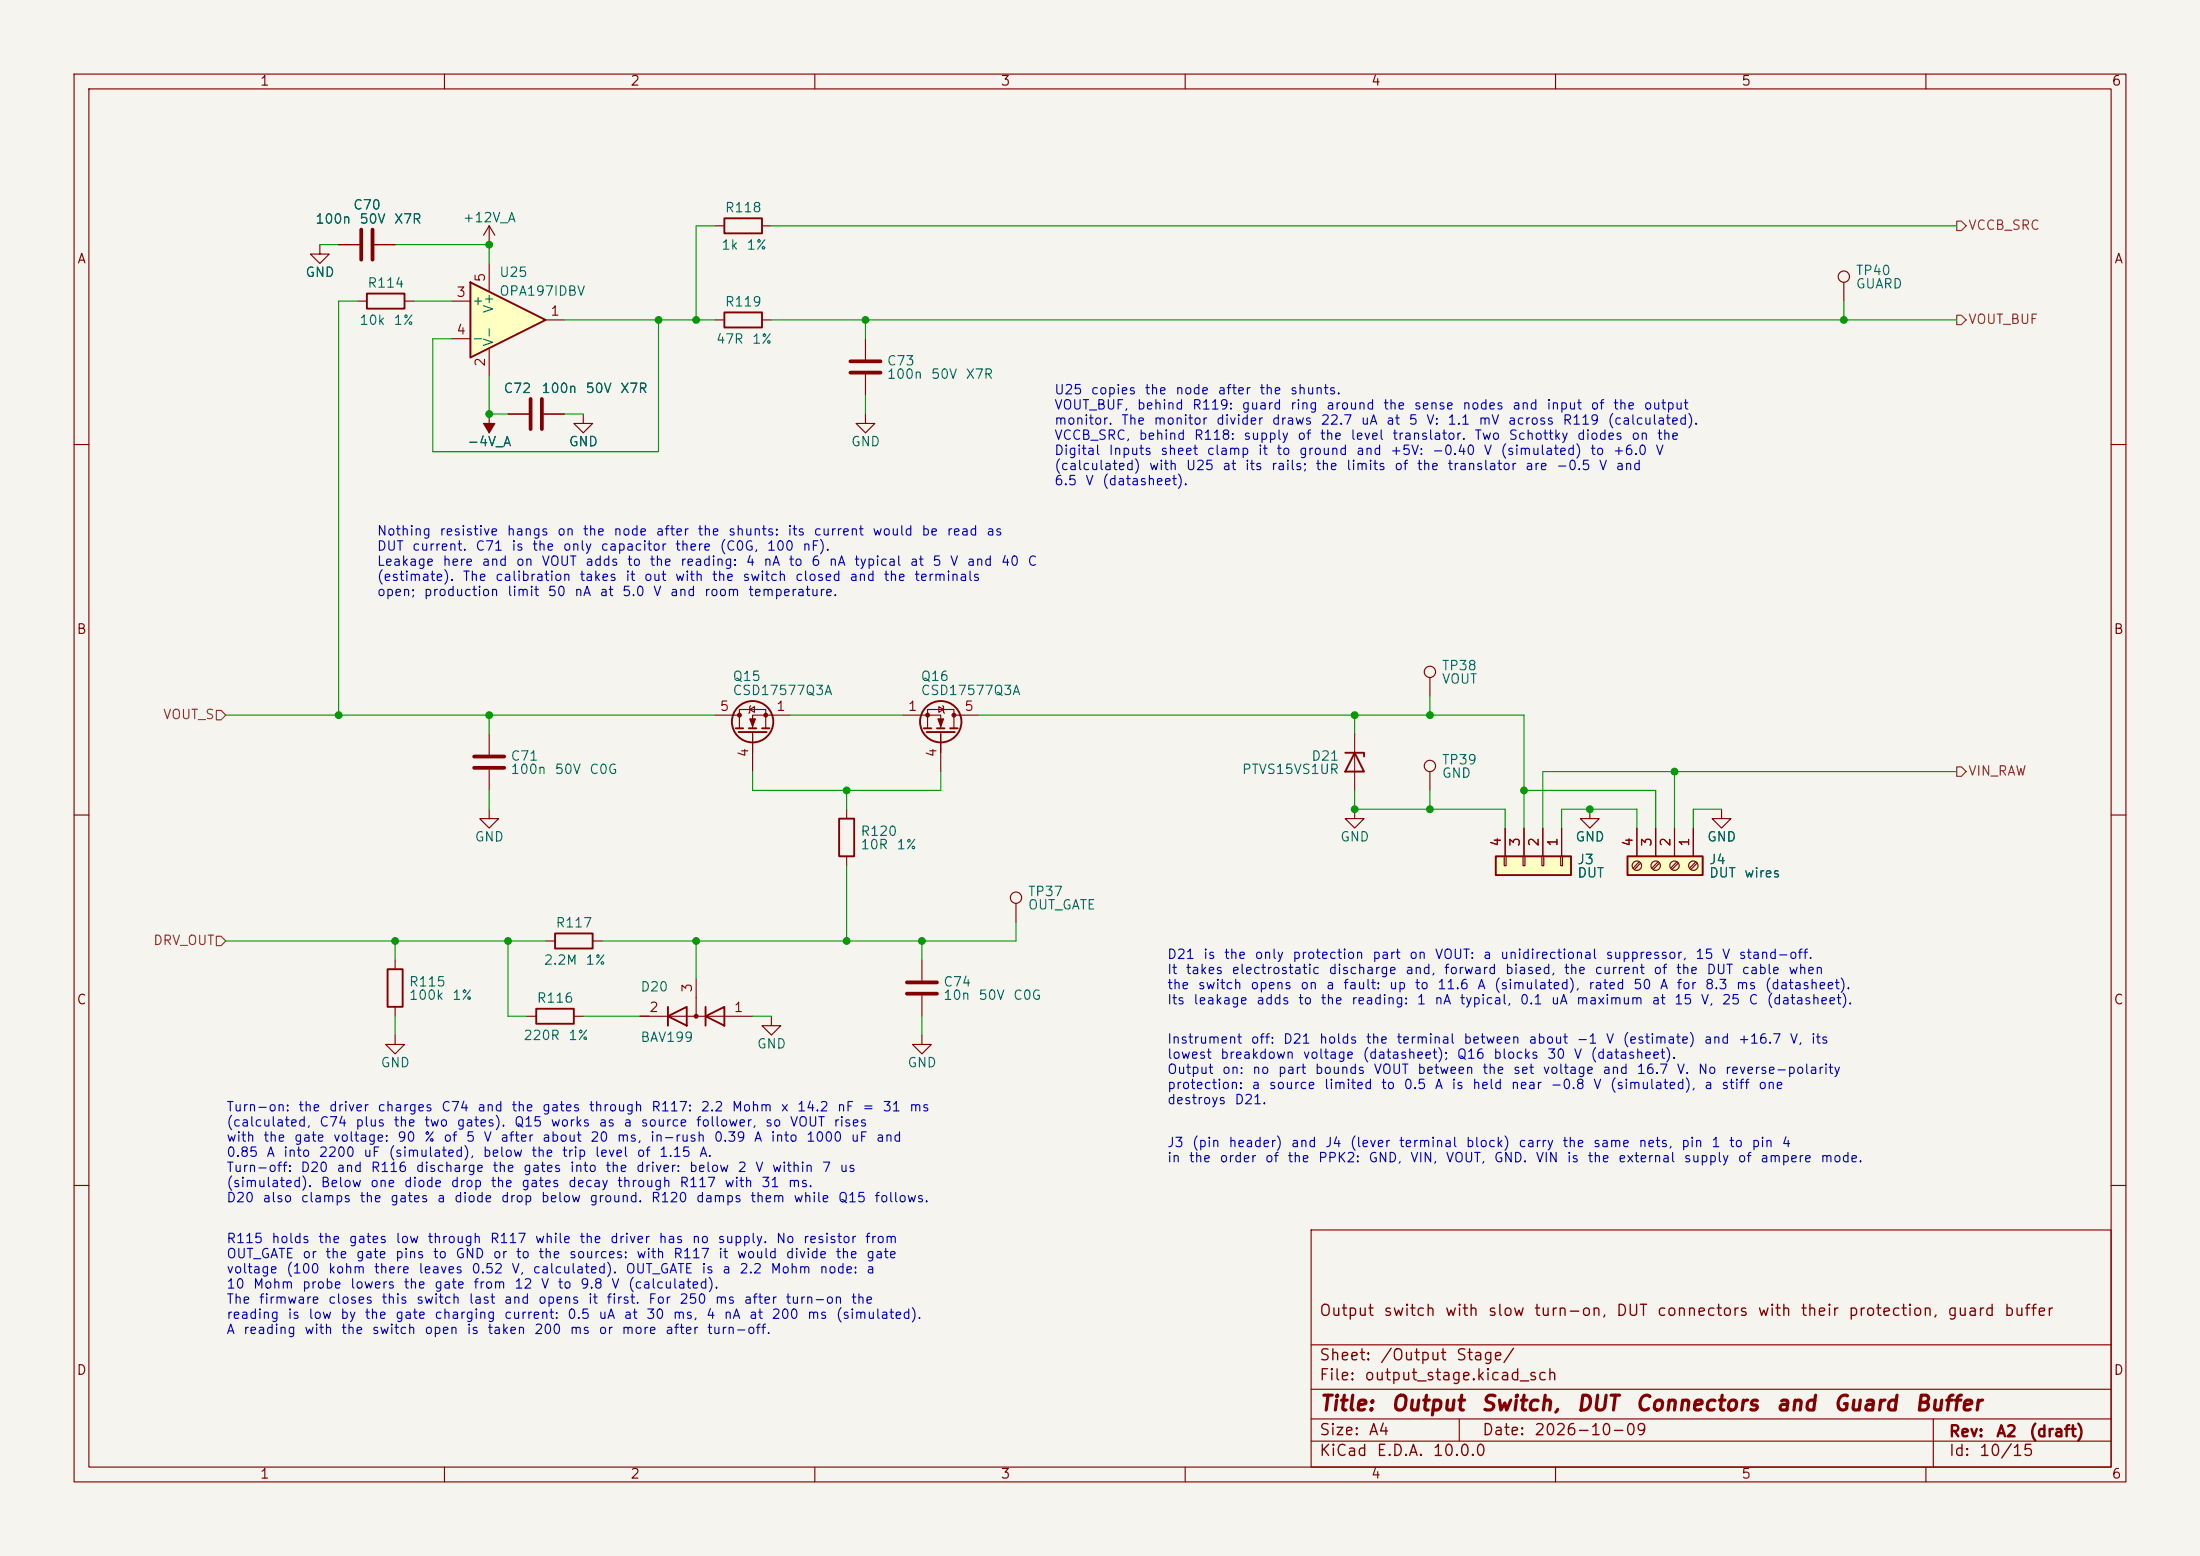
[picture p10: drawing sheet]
<svg xmlns="http://www.w3.org/2000/svg" width="297mm" height="210mm" viewBox="0 0 297 210" stroke-linecap="round" stroke-linejoin="round" font-family="sans-serif">
<path d="M0 0h297v210h-297z" fill="#f5f4ef" stroke="#f5f4ef" stroke-width=".14"/>
<g fill="none" stroke="#840000" stroke-width=".15">
<path d="M10 10h277v190h-277zM12 12h273v186h-273zM60 10v2M110 10v2M160 10v2M210 10v2M260 10v2M66 55.9v2.5M68.6 55.9h2.8M73.4 55.9h2.8M78.7 55.9v1.3h1.3l-1.3 1.2-1.2-1.2h1.2M10 60h2"/>
<path d="M285 60h2M66 99.1v2.8M10 110h2M66 109.2v1.3h1.3l-1.3 1.3-1.2-1.3h1.2M66 103.9v2.8M285 110h2M53.3 139.7v1.3h1.3l-1.3 1.2-1.2-1.2h1.2M104.1 137.2v1.2h1.3l-1.3 1.3-1.2-1.3h1.2M10 160h2M177 166h108v32h-108zM285 160h2M60 198v2"/>
<path d="M110 198v2M160 198v2M177 194.5h108M177 191.5h108M177 187.5h108M177 181.5h108M197 191.5v3M210 198v2M260 198v2M261 191.5v6.5"/>
</g>
<path d="M65.3 57.2h1.5l-.8 1.2z" fill="#840000" stroke="#840000" stroke-width=".15"/>
<path d="M71.6 53.8v4.1M73.2 53.8v4.1M64 102.1h4.1M64 103.6h4.1" fill="none" stroke="#840000" stroke-width=".51"/>
<path d="M63.5 38.1l10.2 5.1-10.2 5.1z" fill="#ffffc2"/>
<path d="M63.5 38.1l10.2 5.1-10.2 5.1z" fill="none" stroke="#840000" stroke-width=".25"/>
<path d="M66 35.6v3.8M61 40.6h2.5M61 45.7h2.5M66 47v3.8M73.7 43.2h2.5" fill="none" stroke="#840000" stroke-width=".15"/>
<path d="M201.9 115.6h10.2v2.5h-10.2z" fill="#ffffc2"/>
<path d="M201.9 115.6h10.2v2.5h-10.2z" fill="none" stroke="#840000" stroke-width=".25"/>
<path d="M182.9 109.2v1.3h1.2l-1.2 1.3-1.3-1.3h1.3M203.1 115.6h.2v1.2h-.2zM203.2 111.8v3.8M205.6 115.6h.3v1.2h-.3zM205.7 111.8v3.8M208.2 115.6h.2v1.2h-.2zM208.3 111.8v3.8M210.7 115.6h.2v1.2h-.2zM210.8 111.8v3.8M232.4 109.2v1.3h1.3l-1.3 1.3-1.3-1.3h1.3" fill="none" stroke="#840000" stroke-width=".15"/>
<path d="M219.7 115.6h10.2v2.5h-10.2z" fill="#ffffc2"/>
<g fill="none" stroke="#840000" stroke-width=".25">
<path d="M49.5 39.6h5.1v2.1h-5.1zM97.8 29.5h5.1v2h-5.1zM97.8 42.2h5.1v2h-5.1zM99.3 98.3h1M99.7 98.8h3.8M101.1 98.3h1M102.9 98.3h1M124.7 98.3h1M125.1 98.8h3.8M126.5 98.3h1M128.3 98.3h1M113.3 110.5h2v5.1h-2z"/>
<path d="M181.6 101.6h2.5v.5M182.9 101.6l1.2 2.5h-2.5zM219.7 115.6h10.2v2.5h-10.2zM52.3 130.8h2.1v5.1h-2.1zM72.4 136.1h5.1v2.1h-5.1zM74.9 126h5.1v2h-5.1zM90.2 137.2l2.5-1.3v2.5zM90.2 135.9v2.5M95.2 137.2l2.6-1.3v2.5zM95.2 135.9v2.5"/>
<circle cx="101.6" cy="97.4" r="2.79"/>
<circle cx="127" cy="97.4" r="2.79"/>
</g>
<g fill="none" stroke="#840000" stroke-width=".15">
<path d="M43.2 33v1.3h1.2l-1.2 1.3-1.3-1.3h1.3M45.7 33h2.8M50.5 33h2.8M66 30.5l-.7 1.3M66 30.5l.8 1.3M66 30.5v2.5M96.5 30.5h1.3M102.9 30.5h1.2M248.9 38.1v2.5M48.3 40.6h1.2M54.6 40.6h1.3M68.6 55.9h2.8"/>
<path d="M73.4 55.9h2.8M96.5 43.2h1.3M102.9 43.2h1.2M116.8 55.9v1.3h1.3l-1.3 1.2-1.2-1.2h1.2M116.8 45.7v2.8M116.8 50.5v2.8M96.5 96.5h3.3M99.8 98.3v-2.5h3.6v2.5M101.2 95.8l.7-.4v.7zM101.3 95.3l-.1 .1v.7l-.1 .2M101.6 98.8v5.3M106.7 96.5h-5.1v1.8"/>
<path d="M121.9 96.5h5.1v1.8M125.2 98.3v-2.5h3.6v2.5M126.7 95.4l.7 .4-.7 .3zM127 98.8v5.3M127.3 95.3l.1 .1v.7l.1 .2M128.8 96.5h3.3M182.9 99.1v7.6M193 91.4v2.6M114.3 109.2v1.3M114.3 115.6v1.2M193 104.1v2.6M203.2 111.8v3.8"/>
<path d="M205.7 111.8v3.8M208.3 111.8v3.8M210.8 111.8v3.8M214.6 109.2v1.3h1.3l-1.3 1.3-1.2-1.3h1.2M221 111.8v3.8M221.3 116.3l-.8 .9M221.5 116.5l-.9 .8M223.5 111.8v3.8M223.9 116.3l-.9 .9M224 116.5l-.8 .8M226.1 111.8v3.8M226.4 116.3l-.8 .9"/>
<path d="M226.6 116.5l-.9 .8M228.6 111.8v3.8M228.9 116.3l-.8 .9M229.1 116.5l-.8 .8M53.3 129.5v1.3M53.3 135.9v1.3M71.1 137.2h1.3M73.7 127h1.2M77.5 137.2h1.2M80 127h1.3M86.4 137.2h15.2M94 132.1v5.1"/>
<path d="M124.5 139.7v1.3h1.2l-1.2 1.2-1.3-1.2h1.3M124.5 129.5v2.8M124.5 134.4v2.8M137.2 121.9v2.6"/>
<circle cx="248.9" cy="37.3" r=".76"/>
<circle cx="193" cy="90.7" r=".76"/>
<circle cx="193" cy="103.4" r=".76"/>
<circle cx="221" cy="116.8" r=".63"/>
<circle cx="223.5" cy="116.8" r=".63"/>
<circle cx="226.1" cy="116.8" r=".63"/>
<circle cx="228.6" cy="116.8" r=".63"/>
<circle cx="137.2" cy="121.2" r=".76"/>
</g>
<g fill="#840000" stroke="#840000" stroke-width=".15">
<path d="M126.6 97h.8l-.4 1z"/>
<path d="M101.2 97h.8l-.4 1z"/>
<circle cx="128.8" cy="96.5" r=".25"/>
<circle cx="125.2" cy="96.5" r=".25"/>
<circle cx="94" cy="137.2" r=".25"/>
<circle cx="99.8" cy="96.5" r=".25"/>
<circle cx="103.4" cy="96.5" r=".25"/>
</g>
<path d="M48.8 31v4.1M50.3 31v4.1M114.8 48.8h4.1M114.8 50.3h4.1M122.4 132.6h4.1M122.4 134.1h4.1" fill="none" stroke="#840000" stroke-width=".51"/>
<path d="M264.2 29.8h.6l.6 .7-.6 .6h-.6zM264.2 42.5h.6l.6 .7-.6 .6h-.6zM29.2 95.9h.6l.7 .6-.7 .7h-.6zM264.2 103.5h.6l.6 .6-.6 .7h-.6zM29.2 126.4h.6l.7 .6-.7 .6h-.6z" fill="none" stroke="#725600" stroke-width=".15"/>
<g fill="none" stroke="#009600" stroke-width=".15">
<path d="M43.2 33h2.5M53.3 33h12.7v2.6M96.5 30.5h-2.5v12.7M104.1 30.5h160.1M48.3 40.6h-2.6v55.9M55.9 40.6h5.1M66 50.8v5.1h2.6M76.2 55.9h2.5M76.2 43.2h20.3M88.9 43.2v17.8h-30.5v-15.3h2.6M104.1 43.2h160.1M116.8 43.2v2.5"/>
<path d="M116.8 53.3v2.6M248.9 40.6v2.6M30.5 96.5h66M66 96.5v2.6M106.7 96.5h15.2M132.1 96.5h73.6v15.3M182.9 96.5v2.6M193 94v2.5M66 106.7v2.5M101.6 104.1v2.6h25.4v-2.6M114.3 106.7v2.5M114.3 116.8v10.2"/>
<path d="M182.9 106.7v2.5h20.3v2.6M193 106.7v2.5M205.7 106.7h17.8v5.1M210.8 111.8v-2.6h10.2v2.6M226.1 104.1v7.7M232.4 109.2h-3.8v2.6M264.2 104.1h-55.9v7.7M30.5 127h43.2M53.3 127v2.5M53.3 137.2v2.5M68.6 127v10.2h2.5M78.7 137.2h7.7"/>
<path d="M94 127v5.1M101.6 137.2h2.5M124.5 127v2.5M124.5 137.2v2.5M137.2 124.5v2.5h-55.9"/>
</g>
<g fill="#009600" stroke="#009600" stroke-width=".14">
<circle cx="114.3" cy="106.7" r=".46"/>
<circle cx="53.3" cy="127" r=".46"/>
<circle cx="68.6" cy="127" r=".46"/>
<circle cx="205.7" cy="106.7" r=".46"/>
<circle cx="94" cy="127" r=".46"/>
<circle cx="124.5" cy="127" r=".46"/>
<circle cx="114.3" cy="127" r=".46"/>
<circle cx="193" cy="109.2" r=".46"/>
<circle cx="193" cy="96.5" r=".46"/>
<circle cx="182.9" cy="96.5" r=".46"/>
<circle cx="66" cy="96.5" r=".46"/>
<circle cx="45.7" cy="96.5" r=".46"/>
<circle cx="66" cy="55.9" r=".46"/>
<circle cx="66" cy="33" r=".46"/>
<circle cx="88.9" cy="43.2" r=".46"/>
<circle cx="94" cy="43.2" r=".46"/>
<circle cx="214.6" cy="109.2" r=".46"/>
<circle cx="248.9" cy="43.2" r=".46"/>
<circle cx="226.1" cy="104.1" r=".46"/>
<circle cx="182.9" cy="109.2" r=".46"/>
<circle cx="116.8" cy="43.2" r=".46"/>
</g>
<g font-size="2" fill="#840000">
<text x="178" y="190.9">Title:</text>
<text x="187.7" y="190.9">Output</text>
<text x="199.8" y="190.9">Switch,</text>
<text x="212.7" y="190.9">DUT</text>
<text x="220.6" y="190.9">Connectors</text>
<text x="239.6" y="190.9">and</text>
<text x="247.4" y="190.9">Guard</text>
<text x="258.4" y="190.9">Buffer</text>
</g>
<g font-size="1.5" fill="#840000">
<text x="178" y="178">Output</text>
<text x="186.7" y="178">switch</text>
<text x="195" y="178">with</text>
<text x="200.8" y="178">slow</text>
<text x="207" y="178">turn-on,</text>
<text x="218.1" y="178">DUT</text>
<text x="223.6" y="178">connectors</text>
<text x="237.2" y="178">with</text>
<text x="243" y="178">their</text>
<text x="249.4" y="178">protection,</text>
<text x="262.8" y="178">guard</text>
<text x="270.4" y="178">buffer</text>
<text x="178" y="184">Sheet:</text>
<text x="186.2" y="184">/Output</text>
<text x="196.5" y="184">Stage/</text>
<text x="178" y="186.7">File:</text>
<text x="184.1" y="186.7">output_stage.kicad_sch</text>
<text x="178" y="196.9">KiCad</text>
<text x="178" y="194.1">Size:</text>
<text x="184.7" y="194.1">A4</text>
<text x="185.7" y="196.9">E.D.A.</text>
<text x="193.3" y="196.9">10.0.0</text>
<text x="200" y="194.1">Date:</text>
<text x="207" y="194.1">2026-10-09</text>
<text x="263" y="194.3">Rev:</text>
<text x="263" y="196.9">Id:</text>
<text x="267.1" y="196.9">10/15</text>
<text x="269.4" y="194.3">A2</text>
<text x="273.8" y="194.3">(draft)</text>
</g>
<g font-size="1.3" fill="#840000">
<text x="35" y="11.9">1</text>
<text x="85" y="11.9">2</text>
<text x="135" y="11.9">3</text>
<text x="185" y="11.9">4</text>
<text x="235" y="11.9">5</text>
<text x="285" y="11.9">6</text>
<text x="10.3" y="35.9">A</text>
<text x="285.3" y="35.9">A</text>
<text x="10.3" y="85.9">B</text>
<text x="285.3" y="85.9">B</text>
<text x="10.3" y="135.9">C</text>
<text x="285.3" y="135.9">C</text>
<text x="10.3" y="185.9">D</text>
<text x="285.3" y="185.9">D</text>
<text x="35" y="199.9">1</text>
<text x="85" y="199.9">2</text>
<text x="135" y="199.9">3</text>
<text x="185" y="199.9">4</text>
<text x="235" y="199.9">5</text>
<text x="285" y="199.9">6</text>
</g>
<g font-size="1.3" fill="#006464">
<text x="47.6" y="28.6">C70</text>
<text x="97.8" y="29">R118</text>
<text x="42.5" y="30.5">100n</text>
<text x="48.4" y="30.5">50V</text>
<text x="53.1" y="30.5">X7R</text>
<text x="62.4" y="30.3">+12V_A</text>
<text x="97.3" y="34">1k</text>
<text x="100.7" y="34">1%</text>
<text x="41.1" y="37.7">GND</text>
<text x="49.5" y="39.1">R114</text>
<text x="63.6" y="41.5">+</text>
<text x="67.3" y="37.7">U25</text>
<text x="67.3" y="40.2">OPA197IDBV</text>
<text x="97.8" y="41.7">R119</text>
<text x="250.5" y="39.3">GUARD</text>
<text x="250.5" y="37.5">TP40</text>
<text x="48.4" y="44.2">10k</text>
<text x="53" y="44.2">1%</text>
<text x="63.6" y="46.6">-</text>
<text x="66.9" y="46.9" transform="rotate(-90 66.9 46.9)">V-</text>
<text x="66.9" y="42.4" transform="rotate(-90 66.9 42.4)">V+</text>
<text x="96.6" y="46.7">47R</text>
<text x="101.4" y="46.7">1%</text>
<text x="67.9" y="53.4">C72</text>
<text x="73" y="53.4">100n</text>
<text x="78.9" y="53.4">50V</text>
<text x="83.6" y="53.4">X7R</text>
<text x="119.6" y="51.4">100n</text>
<text x="119.6" y="49.6">C73</text>
<text x="125.6" y="51.4">50V</text>
<text x="130.3" y="51.4">X7R</text>
<text x="63" y="60.6">-4V_A</text>
<text x="76.7" y="60.6">GND</text>
<text x="114.8" y="60.6">GND</text>
<text x="98.8" y="92.2">Q15</text>
<text x="98.8" y="94.1">CSD17577Q3A</text>
<text x="124.2" y="92.2">Q16</text>
<text x="124.2" y="94.1">CSD17577Q3A</text>
<text x="194.6" y="90.8">TP38</text>
<text x="194.6" y="92.6">VOUT</text>
<text x="68.8" y="103">C71</text>
<text x="68.8" y="104.8">100n</text>
<text x="74.8" y="104.8">50V</text>
<text x="79.5" y="104.8">C0G</text>
<text x="167.6" y="104.8">PTVS15VS1UR</text>
<text x="176.9" y="103">D21</text>
<text x="194.6" y="105.3">GND</text>
<text x="194.6" y="103.5">TP39</text>
<text x="64" y="113.9">GND</text>
<text x="116.1" y="113.1">R120</text>
<text x="180.8" y="113.9">GND</text>
<text x="212.6" y="113.9">GND</text>
<text x="230.4" y="113.9">GND</text>
<text x="116.1" y="114.9">10R</text>
<text x="120.9" y="114.9">1%</text>
<text x="212.9" y="117">J3</text>
<text x="212.9" y="118.8">DUT</text>
<text x="230.6" y="117">J4</text>
<text x="230.6" y="118.8">DUT</text>
<text x="235.4" y="118.8">wires</text>
<text x="74.9" y="125.5">R117</text>
<text x="138.7" y="121.3">TP37</text>
<text x="138.7" y="123.1">OUT_GATE</text>
<text x="73.3" y="130.5">2.2M</text>
<text x="79" y="130.5">1%</text>
<text x="55.1" y="133.5">R115</text>
<text x="55.1" y="135.3">100k</text>
<text x="61" y="135.3">1%</text>
<text x="72.4" y="135.7">R116</text>
<text x="86.4" y="134.1">D20</text>
<text x="127.3" y="135.3">10n</text>
<text x="127.3" y="133.5">C74</text>
<text x="132" y="135.3">50V</text>
<text x="136.7" y="135.3">C0G</text>
<text x="70.6" y="140.7">220R</text>
<text x="76.6" y="140.7">1%</text>
<text x="86.4" y="140.9">BAV199</text>
<text x="102.1" y="141.8">GND</text>
<text x="51.3" y="144.4">GND</text>
<text x="122.4" y="144.4">GND</text>
</g>
<g font-size="1.3" fill="#725600">
<text x="265.6" y="31.3">VCCB_SRC</text>
<text x="265.6" y="44">VOUT_BUF</text>
<text x="21.9" y="97.4">VOUT_S</text>
<text x="265.6" y="105">VIN_RAW</text>
<text x="20.6" y="127.9">DRV_OUT</text>
</g>
<g font-size="1.3" fill="#a90000">
<text x="61.5" y="40.4">3</text>
<text x="65.8" y="38.2" transform="rotate(-90 65.8 38.2)">5</text>
<text x="61.5" y="45.5">4</text>
<text x="74.2" y="42.9">1</text>
<text x="65.8" y="49.6" transform="rotate(-90 65.8 49.6)">2</text>
<text x="97.1" y="96.3">5</text>
<text x="104.7" y="96.3">1</text>
<text x="122.5" y="96.3">1</text>
<text x="130.1" y="96.3">5</text>
<text x="101.3" y="102.3" transform="rotate(-90 101.3 102.3)">4</text>
<text x="126.7" y="102.3" transform="rotate(-90 126.7 102.3)">4</text>
<text x="202.9" y="114.4" transform="rotate(-90 202.9 114.4)">4</text>
<text x="205.5" y="114.4" transform="rotate(-90 205.5 114.4)">3</text>
<text x="208" y="114.4" transform="rotate(-90 208 114.4)">2</text>
<text x="210.6" y="114.4" transform="rotate(-90 210.6 114.4)">1</text>
<text x="220.7" y="114.4" transform="rotate(-90 220.7 114.4)">4</text>
<text x="223.3" y="114.4" transform="rotate(-90 223.3 114.4)">3</text>
<text x="225.8" y="114.4" transform="rotate(-90 225.8 114.4)">2</text>
<text x="228.3" y="114.4" transform="rotate(-90 228.3 114.4)">1</text>
<text x="87.6" y="136.9">2</text>
<text x="93.7" y="134.1" transform="rotate(-90 93.7 134.1)">3</text>
<text x="99" y="136.9">1</text>
</g>
<g font-size="1.3" fill="#0000c2">
<text x="142.2" y="53.5">U25</text>
<text x="147.2" y="53.5">copies</text>
<text x="154.4" y="53.5">the</text>
<text x="158.6" y="53.5">node</text>
<text x="164.3" y="53.5">after</text>
<text x="169.9" y="53.5">the</text>
<text x="174.1" y="53.5">shunts.</text>
<text x="142.2" y="55.6">VOUT_BUF,</text>
<text x="142.2" y="57.6">monitor.</text>
<text x="142.2" y="59.7">VCCB_SRC,</text>
<text x="151.3" y="57.6">The</text>
<text x="153.4" y="55.6">behind</text>
<text x="153.6" y="59.7">behind</text>
<text x="155.6" y="57.6">monitor</text>
<text x="160.8" y="55.6">R119:</text>
<text x="161.1" y="59.7">R118:</text>
<text x="164.1" y="57.6">divider</text>
<text x="167.5" y="55.6">guard</text>
<text x="167.8" y="59.7">supply</text>
<text x="171.6" y="57.6">draws</text>
<text x="174.1" y="55.6">ring</text>
<text x="175" y="59.7">of</text>
<text x="178.1" y="59.7">the</text>
<text x="178.2" y="57.6">22.7</text>
<text x="178.9" y="55.6">around</text>
<text x="182.2" y="59.7">level</text>
<text x="183.6" y="57.6">uA</text>
<text x="186.6" y="55.6">the</text>
<text x="187" y="57.6">at</text>
<text x="187.9" y="59.7">translator.</text>
<text x="190.1" y="57.6">5</text>
<text x="190.8" y="55.6">sense</text>
<text x="192.4" y="57.6">V:</text>
<text x="195.3" y="57.6">1.1</text>
<text x="197.3" y="55.6">nodes</text>
<text x="199" y="59.7">Two</text>
<text x="199.5" y="57.6">mV</text>
<text x="203.5" y="57.6">across</text>
<text x="203.6" y="59.7">Schottky</text>
<text x="204.1" y="55.6">and</text>
<text x="208.7" y="55.6">input</text>
<text x="210.9" y="57.6">R119</text>
<text x="212.8" y="59.7">diodes</text>
<text x="214.6" y="55.6">of</text>
<text x="216.9" y="57.6">(calculated).</text>
<text x="217.7" y="55.6">the</text>
<text x="220.1" y="59.7">on</text>
<text x="221.8" y="55.6">output</text>
<text x="223.6" y="59.7">the</text>
<text x="142.2" y="61.7">Digital</text>
<text x="142.2" y="63.8">(calculated)</text>
<text x="142.2" y="65.8">6.5</text>
<text x="146.4" y="65.8">V</text>
<text x="148.7" y="65.8">(datasheet).</text>
<text x="149.6" y="61.7">Inputs</text>
<text x="155" y="63.8">with</text>
<text x="156.6" y="61.7">sheet</text>
<text x="160" y="63.8">U25</text>
<text x="162.8" y="61.7">clamp</text>
<text x="164.9" y="63.8">at</text>
<text x="168" y="63.8">its</text>
<text x="169.7" y="61.7">it</text>
<text x="171.5" y="63.8">rails;</text>
<text x="172.2" y="61.7">to</text>
<text x="175.3" y="61.7">ground</text>
<text x="177.5" y="63.8">the</text>
<text x="181.6" y="63.8">limits</text>
<text x="183" y="61.7">and</text>
<text x="187.6" y="61.7">+5V:</text>
<text x="188.1" y="63.8">of</text>
<text x="191.2" y="63.8">the</text>
<text x="193.2" y="61.7">-0.40</text>
<text x="195.3" y="63.8">translator</text>
<text x="200.2" y="61.7">V</text>
<text x="202.5" y="61.7">(simulated)</text>
<text x="205.8" y="63.8">are</text>
<text x="210" y="63.8">-0.5</text>
<text x="214.6" y="61.7">to</text>
<text x="215.8" y="63.8">V</text>
<text x="217.6" y="61.7">+6.0</text>
<text x="218" y="63.8">and</text>
<text x="223.4" y="61.7">V</text>
<text x="50.8" y="72.6">Nothing</text>
<text x="50.8" y="74.6">DUT</text>
<text x="50.8" y="76.7">Leakage</text>
<text x="55.5" y="74.6">current.</text>
<text x="59.2" y="72.6">resistive</text>
<text x="59.7" y="76.7">here</text>
<text x="64.1" y="74.6">C71</text>
<text x="64.9" y="76.7">and</text>
<text x="68.3" y="72.6">hangs</text>
<text x="68.9" y="74.6">is</text>
<text x="69.6" y="76.7">on</text>
<text x="71.8" y="74.6">the</text>
<text x="73" y="76.7">VOUT</text>
<text x="75.1" y="72.6">on</text>
<text x="75.9" y="74.6">only</text>
<text x="78.6" y="72.6">the</text>
<text x="78.9" y="76.7">adds</text>
<text x="81" y="74.6">capacitor</text>
<text x="82.7" y="72.6">node</text>
<text x="84.6" y="76.7">to</text>
<text x="87.6" y="76.7">the</text>
<text x="88.4" y="72.6">after</text>
<text x="91" y="74.6">there</text>
<text x="91.7" y="76.7">reading:</text>
<text x="94.1" y="72.6">the</text>
<text x="97.1" y="74.6">(C0G,</text>
<text x="98.2" y="72.6">shunts:</text>
<text x="100.6" y="76.7">4</text>
<text x="103" y="76.7">nA</text>
<text x="103.4" y="74.6">100</text>
<text x="106.2" y="72.6">its</text>
<text x="106.4" y="76.7">to</text>
<text x="108.2" y="74.6">nF).</text>
<text x="109.4" y="76.7">6</text>
<text x="109.7" y="72.6">current</text>
<text x="111.8" y="76.7">nA</text>
<text x="115.2" y="76.7">typical</text>
<text x="117.7" y="72.6">would</text>
<text x="122.7" y="76.7">at</text>
<text x="124.3" y="72.6">be</text>
<text x="125.8" y="76.7">5</text>
<text x="127.7" y="72.6">read</text>
<text x="128.2" y="76.7">V</text>
<text x="130.4" y="76.7">and</text>
<text x="133" y="72.6">as</text>
<text x="135" y="76.7">40</text>
<text x="138.6" y="76.7">C</text>
<text x="50.8" y="78.7">(estimate).</text>
<text x="50.8" y="80.8">open;</text>
<text x="57.1" y="80.8">production</text>
<text x="62.4" y="78.7">The</text>
<text x="66.7" y="78.7">calibration</text>
<text x="68.4" y="80.8">limit</text>
<text x="73.8" y="80.8">50</text>
<text x="77.4" y="80.8">nA</text>
<text x="78.1" y="78.7">takes</text>
<text x="80.8" y="80.8">at</text>
<text x="83.9" y="80.8">5.0</text>
<text x="84.3" y="78.7">it</text>
<text x="86.8" y="78.7">out</text>
<text x="88.1" y="80.8">V</text>
<text x="90.3" y="80.8">and</text>
<text x="91" y="78.7">with</text>
<text x="95" y="80.8">room</text>
<text x="96" y="78.7">the</text>
<text x="100.1" y="78.7">switch</text>
<text x="100.9" y="80.8">temperature.</text>
<text x="107.2" y="78.7">closed</text>
<text x="114.6" y="78.7">and</text>
<text x="119.2" y="78.7">the</text>
<text x="123.3" y="78.7">terminals</text>
<text x="157.5" y="129.7">D21</text>
<text x="157.5" y="131.8">It</text>
<text x="160" y="131.8">takes</text>
<text x="162.3" y="129.7">is</text>
<text x="165.1" y="129.7">the</text>
<text x="166.2" y="131.8">electrostatic</text>
<text x="169.3" y="129.7">only</text>
<text x="174.4" y="129.7">protection</text>
<text x="179.3" y="131.8">discharge</text>
<text x="185.2" y="129.7">part</text>
<text x="189.6" y="131.8">and,</text>
<text x="190.1" y="129.7">on</text>
<text x="193.6" y="129.7">VOUT:</text>
<text x="194.8" y="131.8">forward</text>
<text x="200.1" y="129.7">a</text>
<text x="202.4" y="129.7">unidirectional</text>
<text x="203.1" y="131.8">biased,</text>
<text x="211" y="131.8">the</text>
<text x="215.2" y="131.8">current</text>
<text x="216.7" y="129.7">suppressor,</text>
<text x="223.1" y="131.8">of</text>
<text x="226.2" y="131.8">the</text>
<text x="228.8" y="129.7">15</text>
<text x="230.3" y="131.8">DUT</text>
<text x="232.4" y="129.7">V</text>
<text x="234.6" y="129.7">stand-off.</text>
<text x="235" y="131.8">cable</text>
<text x="241.3" y="131.8">when</text>
<text x="157.5" y="133.8">the</text>
<text x="157.5" y="135.9">Its</text>
<text x="161" y="135.9">leakage</text>
<text x="161.6" y="133.8">switch</text>
<text x="168.7" y="133.8">opens</text>
<text x="169.5" y="135.9">adds</text>
<text x="175.1" y="135.9">to</text>
<text x="175.4" y="133.8">on</text>
<text x="178.2" y="135.9">the</text>
<text x="178.9" y="133.8">a</text>
<text x="181.2" y="133.8">fault:</text>
<text x="182.3" y="135.9">reading:</text>
<text x="187.4" y="133.8">up</text>
<text x="190.9" y="133.8">to</text>
<text x="191.2" y="135.9">1</text>
<text x="193.6" y="135.9">nA</text>
<text x="193.9" y="133.8">11.6</text>
<text x="197" y="135.9">typical,</text>
<text x="199.3" y="133.8">A</text>
<text x="201.6" y="133.8">(simulated),</text>
<text x="205.1" y="135.9">0.1</text>
<text x="209.3" y="135.9">uA</text>
<text x="212.7" y="135.9">maximum</text>
<text x="214.3" y="133.8">rated</text>
<text x="220.4" y="133.8">50</text>
<text x="222.9" y="135.9">at</text>
<text x="224" y="133.8">A</text>
<text x="225.9" y="135.9">15</text>
<text x="226.2" y="133.8">for</text>
<text x="229.5" y="135.9">V,</text>
<text x="230.1" y="133.8">8.3</text>
<text x="232.4" y="135.9">25</text>
<text x="234.3" y="133.8">ms</text>
<text x="236" y="135.9">C</text>
<text x="238.2" y="133.8">(datasheet).</text>
<text x="238.4" y="135.9">(datasheet).</text>
<text x="157.5" y="141.2">Instrument</text>
<text x="157.5" y="143.2">lowest</text>
<text x="164.6" y="143.2">breakdown</text>
<text x="168.8" y="141.2">off:</text>
<text x="173.1" y="141.2">D21</text>
<text x="175.8" y="143.2">voltage</text>
<text x="178" y="141.2">holds</text>
<text x="183.9" y="143.2">(datasheet);</text>
<text x="184.3" y="141.2">the</text>
<text x="188.4" y="141.2">terminal</text>
<text x="196.6" y="143.2">Q16</text>
<text x="197.5" y="141.2">between</text>
<text x="201.5" y="143.2">blocks</text>
<text x="206.3" y="141.2">about</text>
<text x="208.8" y="143.2">30</text>
<text x="212.4" y="143.2">V</text>
<text x="212.7" y="141.2">-1</text>
<text x="214.6" y="143.2">(datasheet).</text>
<text x="216.7" y="141.2">V</text>
<text x="219" y="141.2">(estimate)</text>
<text x="229.9" y="141.2">and</text>
<text x="234.5" y="141.2">+16.7</text>
<text x="241.5" y="141.2">V,</text>
<text x="244.4" y="141.2">its</text>
<text x="157.5" y="145.3">Output</text>
<text x="157.5" y="147.3">protection:</text>
<text x="157.5" y="149.4">destroys</text>
<text x="164.9" y="145.3">on:</text>
<text x="166.6" y="149.4">D21.</text>
<text x="168.9" y="147.3">a</text>
<text x="169" y="145.3">no</text>
<text x="171.2" y="147.3">source</text>
<text x="172.4" y="145.3">part</text>
<text x="177.4" y="145.3">bounds</text>
<text x="178.7" y="147.3">limited</text>
<text x="185.3" y="145.3">VOUT</text>
<text x="186.4" y="147.3">to</text>
<text x="189.4" y="147.3">0.5</text>
<text x="191.2" y="145.3">between</text>
<text x="193.6" y="147.3">A</text>
<text x="195.9" y="147.3">is</text>
<text x="198.7" y="147.3">held</text>
<text x="200" y="145.3">the</text>
<text x="203.9" y="147.3">near</text>
<text x="204.2" y="145.3">set</text>
<text x="208.2" y="145.3">voltage</text>
<text x="209.2" y="147.3">-0.8</text>
<text x="215" y="147.3">V</text>
<text x="216.2" y="145.3">and</text>
<text x="217.2" y="147.3">(simulated),</text>
<text x="220.9" y="145.3">16.7</text>
<text x="226.3" y="145.3">V.</text>
<text x="229.1" y="145.3">No</text>
<text x="230" y="147.3">a</text>
<text x="232.3" y="147.3">stiff</text>
<text x="232.8" y="145.3">reverse-polarity</text>
<text x="237.3" y="147.3">one</text>
<text x="30.5" y="150.3">Turn-on:</text>
<text x="30.5" y="152.4">(calculated,</text>
<text x="30.5" y="154.4">with</text>
<text x="35.5" y="154.4">the</text>
<text x="39.6" y="154.4">gate</text>
<text x="40.2" y="150.3">the</text>
<text x="43" y="152.4">C74</text>
<text x="44.3" y="150.3">driver</text>
<text x="44.9" y="154.4">voltage:</text>
<text x="47.9" y="152.4">plus</text>
<text x="50.9" y="150.3">charges</text>
<text x="53" y="152.4">the</text>
<text x="53.5" y="154.4">90</text>
<text x="57.1" y="154.4">%</text>
<text x="57.2" y="152.4">two</text>
<text x="59.5" y="150.3">C74</text>
<text x="59.8" y="154.4">of</text>
<text x="61.6" y="152.4">gates).</text>
<text x="62.8" y="154.4">5</text>
<text x="64.3" y="150.3">and</text>
<text x="65.2" y="154.4">V</text>
<text x="67.4" y="154.4">after</text>
<text x="69" y="150.3">the</text>
<text x="69.3" y="152.4">Q15</text>
<text x="73.1" y="150.3">gates</text>
<text x="73.1" y="154.4">about</text>
<text x="74.2" y="152.4">works</text>
<text x="79.4" y="150.3">through</text>
<text x="79.6" y="154.4">20</text>
<text x="80.7" y="152.4">as</text>
<text x="83.2" y="154.4">ms,</text>
<text x="84.1" y="152.4">a</text>
<text x="86.4" y="152.4">source</text>
<text x="87.7" y="154.4">in-rush</text>
<text x="87.8" y="150.3">R117:</text>
<text x="93.9" y="152.4">follower,</text>
<text x="94.5" y="150.3">2.2</text>
<text x="96.3" y="154.4">0.39</text>
<text x="98.7" y="150.3">Mohm</text>
<text x="101.7" y="154.4">A</text>
<text x="103.2" y="152.4">so</text>
<text x="103.9" y="154.4">into</text>
<text x="105.3" y="150.3">x</text>
<text x="106.5" y="152.4">VOUT</text>
<text x="107.5" y="150.3">14.2</text>
<text x="108.7" y="154.4">1000</text>
<text x="112.4" y="152.4">rises</text>
<text x="112.9" y="150.3">nF</text>
<text x="114.8" y="154.4">uF</text>
<text x="116.3" y="150.3">=</text>
<text x="118.2" y="154.4">and</text>
<text x="119.1" y="150.3">31</text>
<text x="122.7" y="150.3">ms</text>
<text x="157.5" y="155.1">J3</text>
<text x="160.8" y="155.1">(pin</text>
<text x="165.7" y="155.1">header)</text>
<text x="174.2" y="155.1">and</text>
<text x="178.8" y="155.1">J4</text>
<text x="182.1" y="155.1">(lever</text>
<text x="188.8" y="155.1">terminal</text>
<text x="197.8" y="155.1">block)</text>
<text x="204.9" y="155.1">carry</text>
<text x="210.8" y="155.1">the</text>
<text x="215" y="155.1">same</text>
<text x="221.1" y="155.1">nets,</text>
<text x="226.9" y="155.1">pin</text>
<text x="230.9" y="155.1">1</text>
<text x="233.3" y="155.1">to</text>
<text x="236.4" y="155.1">pin</text>
<text x="240.4" y="155.1">4</text>
<text x="30.5" y="156.5">0.85</text>
<text x="30.5" y="158.5">Turn-off:</text>
<text x="30.5" y="160.5">(simulated).</text>
<text x="35.9" y="156.5">A</text>
<text x="38.1" y="156.5">into</text>
<text x="40.5" y="158.5">D20</text>
<text x="42.9" y="156.5">2200</text>
<text x="43.2" y="160.5">Below</text>
<text x="45.3" y="158.5">and</text>
<text x="49" y="156.5">uF</text>
<text x="49.9" y="160.5">one</text>
<text x="50" y="158.5">R116</text>
<text x="52.4" y="156.5">(simulated),</text>
<text x="54.4" y="160.5">diode</text>
<text x="56" y="158.5">discharge</text>
<text x="60.7" y="160.5">drop</text>
<text x="65.1" y="156.5">below</text>
<text x="66.1" y="160.5">the</text>
<text x="66.4" y="158.5">the</text>
<text x="70.3" y="160.5">gates</text>
<text x="70.5" y="158.5">gates</text>
<text x="71.6" y="156.5">the</text>
<text x="75.8" y="156.5">trip</text>
<text x="76.6" y="160.5">decay</text>
<text x="76.8" y="158.5">into</text>
<text x="80.2" y="156.5">level</text>
<text x="81.6" y="158.5">the</text>
<text x="83.2" y="160.5">through</text>
<text x="85.8" y="158.5">driver:</text>
<text x="85.9" y="156.5">of</text>
<text x="88.9" y="156.5">1.15</text>
<text x="91.6" y="160.5">R117</text>
<text x="92.9" y="158.5">below</text>
<text x="94.3" y="156.5">A.</text>
<text x="97.7" y="160.5">with</text>
<text x="99.5" y="158.5">2</text>
<text x="101.9" y="158.5">V</text>
<text x="102.7" y="160.5">31</text>
<text x="104.1" y="158.5">within</text>
<text x="106.3" y="160.5">ms.</text>
<text x="110.9" y="158.5">7</text>
<text x="113.2" y="158.5">us</text>
<text x="157.5" y="157.2">in</text>
<text x="160.4" y="157.2">the</text>
<text x="164.5" y="157.2">order</text>
<text x="170.7" y="157.2">of</text>
<text x="173.7" y="157.2">the</text>
<text x="177.8" y="157.2">PPK2:</text>
<text x="184.6" y="157.2">GND,</text>
<text x="190.3" y="157.2">VIN,</text>
<text x="195.1" y="157.2">VOUT,</text>
<text x="201.6" y="157.2">GND.</text>
<text x="207.2" y="157.2">VIN</text>
<text x="211.4" y="157.2">is</text>
<text x="214.2" y="157.2">the</text>
<text x="218.4" y="157.2">external</text>
<text x="227.2" y="157.2">supply</text>
<text x="234.5" y="157.2">of</text>
<text x="237.5" y="157.2">ampere</text>
<text x="245.7" y="157.2">mode.</text>
<text x="30.5" y="162.6">D20</text>
<text x="35.3" y="162.6">also</text>
<text x="40.5" y="162.6">clamps</text>
<text x="48.4" y="162.6">the</text>
<text x="52.6" y="162.6">gates</text>
<text x="58.9" y="162.6">a</text>
<text x="61.2" y="162.6">diode</text>
<text x="67.5" y="162.6">drop</text>
<text x="72.9" y="162.6">below</text>
<text x="79.5" y="162.6">ground.</text>
<text x="87.8" y="162.6">R120</text>
<text x="93.9" y="162.6">damps</text>
<text x="101.2" y="162.6">them</text>
<text x="107" y="162.6">while</text>
<text x="113" y="162.6">Q15</text>
<text x="118" y="162.6">follows.</text>
<text x="30.5" y="168.1">R115</text>
<text x="30.5" y="170.1">OUT_GATE</text>
<text x="30.5" y="172.2">voltage</text>
<text x="36.5" y="168.1">holds</text>
<text x="38.5" y="172.2">(100</text>
<text x="40.7" y="170.1">or</text>
<text x="42.9" y="168.1">the</text>
<text x="43.8" y="170.1">the</text>
<text x="44.2" y="172.2">kohm</text>
<text x="47" y="168.1">gates</text>
<text x="48" y="170.1">gate</text>
<text x="50.4" y="172.2">there</text>
<text x="53.2" y="170.1">pins</text>
<text x="53.3" y="168.1">low</text>
<text x="56.4" y="172.2">leaves</text>
<text x="57.6" y="168.1">through</text>
<text x="58.3" y="170.1">to</text>
<text x="61.4" y="170.1">GND</text>
<text x="63.5" y="172.2">0.52</text>
<text x="66" y="168.1">R117</text>
<text x="66.4" y="170.1">or</text>
<text x="69" y="172.2">V,</text>
<text x="69.5" y="170.1">to</text>
<text x="71.8" y="172.2">calculated).</text>
<text x="72.1" y="168.1">while</text>
<text x="72.6" y="170.1">the</text>
<text x="76.7" y="170.1">sources:</text>
<text x="78.1" y="168.1">the</text>
<text x="82.3" y="168.1">driver</text>
<text x="84.4" y="172.2">OUT_GATE</text>
<text x="85.8" y="170.1">with</text>
<text x="88.8" y="168.1">has</text>
<text x="90.8" y="170.1">R117</text>
<text x="93.3" y="168.1">no</text>
<text x="94.6" y="172.2">is</text>
<text x="96.8" y="168.1">supply.</text>
<text x="96.9" y="170.1">it</text>
<text x="97.4" y="172.2">a</text>
<text x="99.4" y="170.1">would</text>
<text x="99.7" y="172.2">2.2</text>
<text x="103.9" y="172.2">Mohm</text>
<text x="104.7" y="168.1">No</text>
<text x="106" y="170.1">divide</text>
<text x="108.3" y="168.1">resistor</text>
<text x="110.5" y="172.2">node:</text>
<text x="112.7" y="170.1">the</text>
<text x="116.7" y="168.1">from</text>
<text x="116.8" y="172.2">a</text>
<text x="116.8" y="170.1">gate</text>
<text x="30.5" y="174.2">10</text>
<text x="30.5" y="176.3">The</text>
<text x="30.5" y="178.3">reading</text>
<text x="34.1" y="174.2">Mohm</text>
<text x="34.9" y="176.3">firmware</text>
<text x="38.7" y="178.3">is</text>
<text x="40.7" y="174.2">probe</text>
<text x="41.5" y="178.3">low</text>
<text x="44.2" y="176.3">closes</text>
<text x="45.8" y="178.3">by</text>
<text x="47.2" y="174.2">lowers</text>
<text x="49.1" y="178.3">the</text>
<text x="51.4" y="176.3">this</text>
<text x="53.3" y="178.3">gate</text>
<text x="54.4" y="174.2">the</text>
<text x="56.1" y="176.3">switch</text>
<text x="58.5" y="174.2">gate</text>
<text x="58.6" y="178.3">charging</text>
<text x="63.2" y="176.3">last</text>
<text x="63.8" y="174.2">from</text>
<text x="67.9" y="176.3">and</text>
<text x="67.9" y="178.3">current:</text>
<text x="69.3" y="174.2">12</text>
<text x="72.5" y="176.3">opens</text>
<text x="72.9" y="174.2">V</text>
<text x="75.2" y="174.2">to</text>
<text x="76.5" y="178.3">0.5</text>
<text x="78.2" y="174.2">9.8</text>
<text x="79.3" y="176.3">it</text>
<text x="80.7" y="178.3">uA</text>
<text x="81.8" y="176.3">first.</text>
<text x="82.4" y="174.2">V</text>
<text x="84.1" y="178.3">at</text>
<text x="84.7" y="174.2">(calculated).</text>
<text x="87.1" y="178.3">30</text>
<text x="87.4" y="176.3">For</text>
<text x="90.7" y="178.3">ms,</text>
<text x="91.6" y="176.3">250</text>
<text x="95.2" y="178.3">4</text>
<text x="96.4" y="176.3">ms</text>
<text x="97.6" y="178.3">nA</text>
<text x="100.3" y="176.3">after</text>
<text x="101" y="178.3">at</text>
<text x="104.1" y="178.3">200</text>
<text x="106" y="176.3">turn-on</text>
<text x="108.9" y="178.3">ms</text>
<text x="112.8" y="178.3">(simulated).</text>
<text x="114.8" y="176.3">the</text>
<text x="30.5" y="180.4">A</text>
<text x="32.7" y="180.4">reading</text>
<text x="41" y="180.4">with</text>
<text x="46" y="180.4">the</text>
<text x="50.1" y="180.4">switch</text>
<text x="57.2" y="180.4">open</text>
<text x="62.9" y="180.4">is</text>
<text x="65.7" y="180.4">taken</text>
<text x="72" y="180.4">200</text>
<text x="76.8" y="180.4">ms</text>
<text x="80.7" y="180.4">or</text>
<text x="83.8" y="180.4">more</text>
<text x="89.7" y="180.4">after</text>
<text x="95.4" y="180.4">turn-off.</text>
</g>
</svg>
